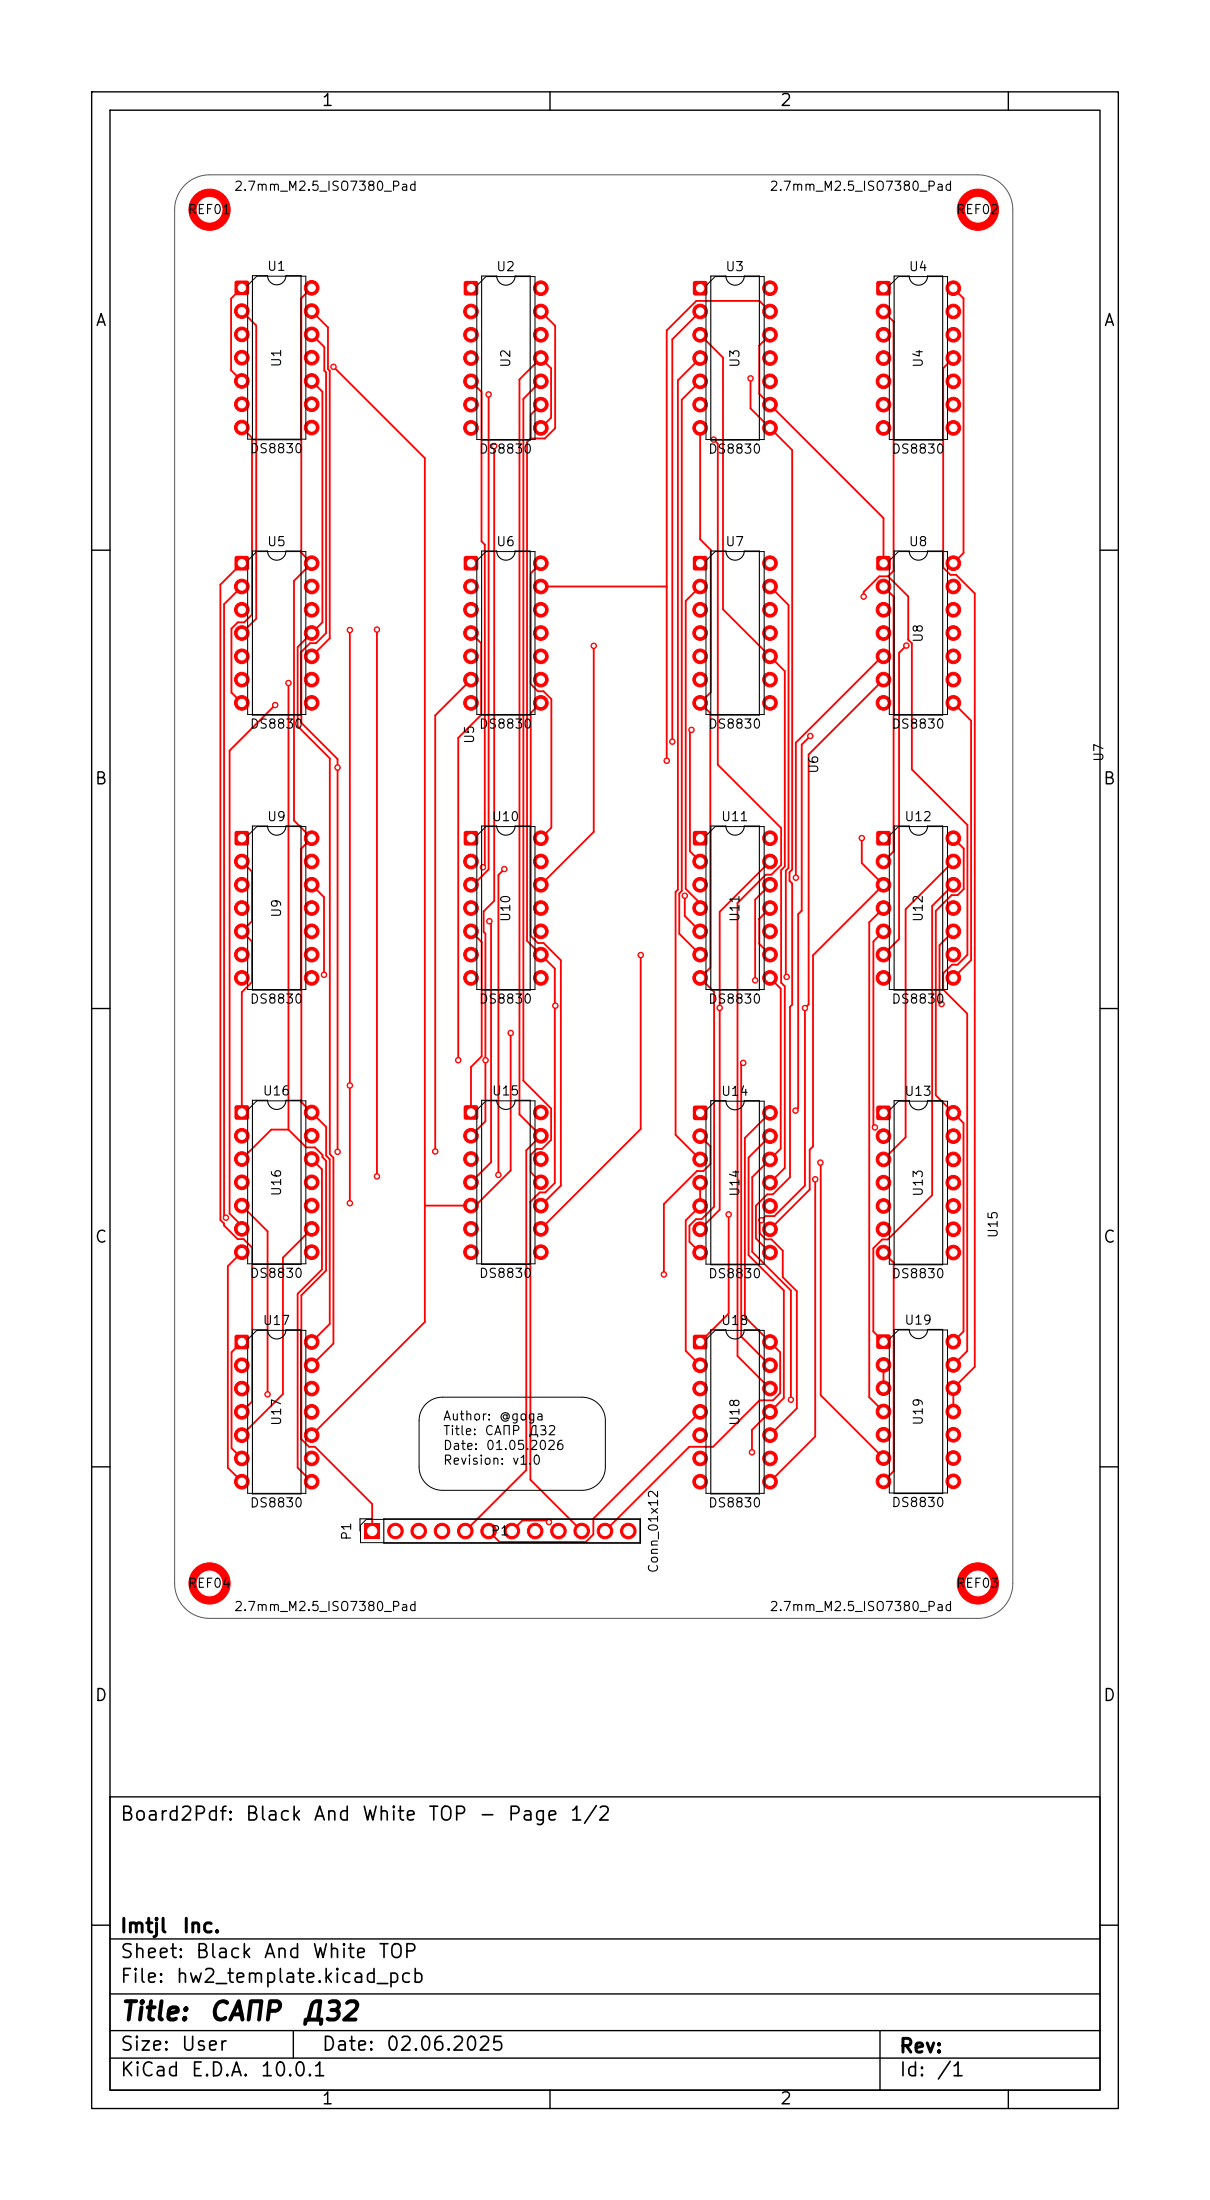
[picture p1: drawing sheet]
<svg xmlns="http://www.w3.org/2000/svg" width="132mm" height="240mm" viewBox="0 0 132 240" stroke-linecap="round" stroke-linejoin="round" font-family="sans-serif">
<path d="M75.7 60.7l.1-.1h1.1l.2 .1 .1 .2v1.1l-.1 .2h-.2h-1.1h-.1l-.1-.2v-1.1z" fill="#f00"/>
<g fill="#f00" stroke="#f00" stroke-width=".11">
<circle cx="76.4" cy="64" r=".8"/>
<circle cx="76.4" cy="66.5" r=".8"/>
<circle cx="76.4" cy="69.1" r=".8"/>
<circle cx="76.4" cy="71.6" r=".8"/>
<circle cx="76.4" cy="74.1" r=".8"/>
<circle cx="76.4" cy="76.7" r=".8"/>
<circle cx="84" cy="76.7" r=".8"/>
<circle cx="84" cy="74.1" r=".8"/>
<circle cx="84" cy="71.6" r=".8"/>
<circle cx="84" cy="69.1" r=".8"/>
<circle cx="84" cy="66.5" r=".8"/>
<circle cx="84" cy="64" r=".8"/>
<circle cx="84" cy="61.4" r=".8"/>
</g>
<path d="M25.7 90.7l.1-.1h1.1l.2 .1 .1 .2v1.1l-.1 .2h-.2h-1.1h-.1l-.1-.2v-1.1z" fill="#f00"/>
<g fill="#f00" stroke="#f00" stroke-width=".11">
<circle cx="26.4" cy="94" r=".8"/>
<circle cx="26.4" cy="96.5" r=".8"/>
<circle cx="26.4" cy="99.1" r=".8"/>
<circle cx="26.4" cy="101.6" r=".8"/>
<circle cx="26.4" cy="104.1" r=".8"/>
<circle cx="26.4" cy="106.7" r=".8"/>
<circle cx="34" cy="106.7" r=".8"/>
<circle cx="34" cy="104.1" r=".8"/>
<circle cx="34" cy="101.6" r=".8"/>
<circle cx="34" cy="99.1" r=".8"/>
<circle cx="34" cy="96.5" r=".8"/>
<circle cx="34" cy="94" r=".8"/>
<circle cx="34" cy="91.4" r=".8"/>
</g>
<path d="M50.7 60.7l.1-.1h1.1l.2 .1 .1 .2v1.1l-.1 .2h-.2h-1.1h-.1l-.1-.2v-1.1z" fill="#f00"/>
<g fill="#f00" stroke="#f00" stroke-width=".11">
<circle cx="51.4" cy="64" r=".8"/>
<circle cx="51.4" cy="66.5" r=".8"/>
<circle cx="51.4" cy="69.1" r=".8"/>
<circle cx="51.4" cy="71.6" r=".8"/>
<circle cx="51.4" cy="74.1" r=".8"/>
<circle cx="51.4" cy="76.7" r=".8"/>
<circle cx="59" cy="76.7" r=".8"/>
<circle cx="59" cy="74.1" r=".8"/>
<circle cx="59" cy="71.6" r=".8"/>
<circle cx="59" cy="69.1" r=".8"/>
<circle cx="59" cy="66.5" r=".8"/>
<circle cx="59" cy="64" r=".8"/>
<circle cx="59" cy="61.4" r=".8"/>
</g>
<path d="M95.7 120.7l.1-.1h1.1l.2 .1 .1 .2v1.1l-.1 .1-.2 .1h-1.1l-.1-.1-.1-.1v-1.1z" fill="#f00"/>
<g fill="#f00" stroke="#f00" stroke-width=".11">
<circle cx="96.4" cy="123.9" r=".8"/>
<circle cx="96.4" cy="126.5" r=".8"/>
<circle cx="96.4" cy="129" r=".8"/>
<circle cx="96.4" cy="131.6" r=".8"/>
<circle cx="96.4" cy="134.1" r=".8"/>
<circle cx="96.4" cy="136.6" r=".8"/>
<circle cx="104" cy="136.6" r=".8"/>
<circle cx="104" cy="134.1" r=".8"/>
<circle cx="104" cy="131.6" r=".8"/>
<circle cx="104" cy="129" r=".8"/>
<circle cx="104" cy="126.5" r=".8"/>
<circle cx="104" cy="123.9" r=".8"/>
<circle cx="104" cy="121.4" r=".8"/>
</g>
<path d="M50.7 90.7l.1-.1h1.1l.2 .1 .1 .2v1.1l-.1 .2h-.2h-1.1h-.1l-.1-.2v-1.1z" fill="#f00"/>
<g fill="#f00" stroke="#f00" stroke-width=".11">
<circle cx="51.4" cy="94" r=".8"/>
<circle cx="51.4" cy="96.5" r=".8"/>
<circle cx="51.4" cy="99.1" r=".8"/>
<circle cx="51.4" cy="101.6" r=".8"/>
<circle cx="51.4" cy="104.1" r=".8"/>
<circle cx="51.4" cy="106.7" r=".8"/>
<circle cx="59" cy="106.7" r=".8"/>
<circle cx="59" cy="104.1" r=".8"/>
<circle cx="59" cy="101.6" r=".8"/>
<circle cx="59" cy="99.1" r=".8"/>
<circle cx="59" cy="96.5" r=".8"/>
<circle cx="59" cy="94" r=".8"/>
<circle cx="59" cy="91.4" r=".8"/>
</g>
<path d="M25.7 120.6h.1h1.1h.2l.1 .2v1.1l-.1 .2-.2 .1h-1.1l-.1-.1-.1-.2v-1.1z" fill="#f00"/>
<g fill="#f00" stroke="#f00" stroke-width=".11">
<circle cx="26.4" cy="123.9" r=".8"/>
<circle cx="26.4" cy="126.4" r=".8"/>
<circle cx="26.4" cy="129" r=".8"/>
<circle cx="26.4" cy="131.5" r=".8"/>
<circle cx="26.4" cy="134.1" r=".8"/>
<circle cx="26.4" cy="136.6" r=".8"/>
<circle cx="34" cy="136.6" r=".8"/>
<circle cx="34" cy="134.1" r=".8"/>
<circle cx="34" cy="131.5" r=".8"/>
<circle cx="34" cy="129" r=".8"/>
<circle cx="34" cy="126.4" r=".8"/>
<circle cx="34" cy="123.9" r=".8"/>
<circle cx="34" cy="121.4" r=".8"/>
<circle cx="22.9" cy="22.9" r="2.25"/>
</g>
<path d="M50.7 120.6h.1h1.1h.2l.1 .2v1.1l-.1 .2-.2 .1h-1.1l-.1-.1-.1-.2v-1.1z" fill="#f00"/>
<g fill="#f00" stroke="#f00" stroke-width=".11">
<circle cx="51.4" cy="123.9" r=".8"/>
<circle cx="51.4" cy="126.4" r=".8"/>
<circle cx="51.4" cy="129" r=".8"/>
<circle cx="51.4" cy="131.5" r=".8"/>
<circle cx="51.4" cy="134.1" r=".8"/>
<circle cx="51.4" cy="136.6" r=".8"/>
<circle cx="59" cy="136.6" r=".8"/>
<circle cx="59" cy="134.1" r=".8"/>
<circle cx="59" cy="131.5" r=".8"/>
<circle cx="59" cy="129" r=".8"/>
<circle cx="59" cy="126.4" r=".8"/>
<circle cx="59" cy="123.9" r=".8"/>
<circle cx="59" cy="121.4" r=".8"/>
</g>
<path d="M39.7 166.2h1.7v1.7h-1.7z" fill="#f00"/>
<g fill="#f00" stroke="#f00" stroke-width=".11">
<circle cx="43.1" cy="167" r=".85"/>
<circle cx="45.7" cy="167" r=".85"/>
<circle cx="48.2" cy="167" r=".85"/>
<circle cx="50.8" cy="167" r=".85"/>
<circle cx="53.3" cy="167" r=".85"/>
<circle cx="55.8" cy="167" r=".85"/>
<circle cx="58.4" cy="167" r=".85"/>
<circle cx="60.9" cy="167" r=".85"/>
<circle cx="63.5" cy="167" r=".85"/>
<circle cx="66" cy="167" r=".85"/>
<circle cx="68.5" cy="167" r=".85"/>
</g>
<path d="M75.7 90.7l.1-.1h1.1l.2 .1 .1 .2v1.1l-.1 .2h-.2h-1.1h-.1l-.1-.2v-1.1z" fill="#f00"/>
<g fill="#f00" stroke="#f00" stroke-width=".11">
<circle cx="76.4" cy="94" r=".8"/>
<circle cx="76.4" cy="96.5" r=".8"/>
<circle cx="76.4" cy="99.1" r=".8"/>
<circle cx="76.4" cy="101.6" r=".8"/>
<circle cx="76.4" cy="104.1" r=".8"/>
<circle cx="76.4" cy="106.7" r=".8"/>
<circle cx="84" cy="106.7" r=".8"/>
<circle cx="84" cy="104.1" r=".8"/>
<circle cx="84" cy="101.6" r=".8"/>
<circle cx="84" cy="99.1" r=".8"/>
<circle cx="84" cy="96.5" r=".8"/>
<circle cx="84" cy="94" r=".8"/>
<circle cx="84" cy="91.4" r=".8"/>
</g>
<path d="M25.7 60.7l.1-.1h1.1l.2 .1 .1 .2v1.1l-.1 .2h-.2h-1.1h-.1l-.1-.2v-1.1z" fill="#f00"/>
<g fill="#f00" stroke="#f00" stroke-width=".11">
<circle cx="26.4" cy="64" r=".8"/>
<circle cx="26.4" cy="66.5" r=".8"/>
<circle cx="26.4" cy="69.1" r=".8"/>
<circle cx="26.4" cy="71.6" r=".8"/>
<circle cx="26.4" cy="74.1" r=".8"/>
<circle cx="26.4" cy="76.7" r=".8"/>
<circle cx="34" cy="76.7" r=".8"/>
<circle cx="34" cy="74.1" r=".8"/>
<circle cx="34" cy="71.6" r=".8"/>
<circle cx="34" cy="69.1" r=".8"/>
<circle cx="34" cy="66.5" r=".8"/>
<circle cx="34" cy="64" r=".8"/>
<circle cx="34" cy="61.4" r=".8"/>
</g>
<path d="M75.7 120.7l.1-.1h1.1l.2 .1 .1 .2v1.1l-.1 .1-.2 .1h-1.1l-.1-.1-.1-.1v-1.1z" fill="#f00"/>
<g fill="#f00" stroke="#f00" stroke-width=".11">
<circle cx="76.4" cy="123.9" r=".8"/>
<circle cx="76.4" cy="126.5" r=".8"/>
<circle cx="76.4" cy="129" r=".8"/>
<circle cx="76.4" cy="131.6" r=".8"/>
<circle cx="76.4" cy="134.1" r=".8"/>
<circle cx="76.4" cy="136.6" r=".8"/>
<circle cx="84" cy="136.6" r=".8"/>
<circle cx="84" cy="134.1" r=".8"/>
<circle cx="84" cy="131.6" r=".8"/>
<circle cx="84" cy="129" r=".8"/>
<circle cx="84" cy="126.5" r=".8"/>
<circle cx="84" cy="123.9" r=".8"/>
<circle cx="84" cy="121.4" r=".8"/>
<circle cx="106.7" cy="172.7" r="2.25"/>
<circle cx="22.9" cy="172.7" r="2.25"/>
<circle cx="106.7" cy="22.9" r="2.25"/>
</g>
<path d="M75.7 145.7l.1-.1h1.1l.2 .1 .1 .2v1.1l-.1 .1-.2 .1h-1.1l-.1-.1-.1-.1v-1.1z" fill="#f00"/>
<g fill="#f00" stroke="#f00" stroke-width=".11">
<circle cx="76.4" cy="148.9" r=".8"/>
<circle cx="76.4" cy="151.5" r=".8"/>
<circle cx="76.4" cy="154" r=".8"/>
<circle cx="76.4" cy="156.6" r=".8"/>
<circle cx="76.4" cy="159.1" r=".8"/>
<circle cx="76.4" cy="161.6" r=".8"/>
<circle cx="84" cy="161.6" r=".8"/>
<circle cx="84" cy="159.1" r=".8"/>
<circle cx="84" cy="156.6" r=".8"/>
<circle cx="84" cy="154" r=".8"/>
<circle cx="84" cy="151.5" r=".8"/>
<circle cx="84" cy="148.9" r=".8"/>
<circle cx="84" cy="146.4" r=".8"/>
</g>
<path d="M95.7 90.7l.1-.1h1.1l.2 .1 .1 .2v1.1l-.1 .2h-.2h-1.1h-.1l-.1-.2v-1.1z" fill="#f00"/>
<g fill="#f00" stroke="#f00" stroke-width=".11">
<circle cx="96.4" cy="94" r=".8"/>
<circle cx="96.4" cy="96.5" r=".8"/>
<circle cx="96.4" cy="99.1" r=".8"/>
<circle cx="96.4" cy="101.6" r=".8"/>
<circle cx="96.4" cy="104.1" r=".8"/>
<circle cx="96.4" cy="106.7" r=".8"/>
<circle cx="104" cy="106.7" r=".8"/>
<circle cx="104" cy="104.1" r=".8"/>
<circle cx="104" cy="101.6" r=".8"/>
<circle cx="104" cy="99.1" r=".8"/>
<circle cx="104" cy="96.5" r=".8"/>
<circle cx="104" cy="94" r=".8"/>
<circle cx="104" cy="91.4" r=".8"/>
</g>
<path d="M25.7 30.7l.1-.1h1.1l.2 .1 .1 .2v1.1l-.1 .1-.2 .1h-1.1l-.1-.1-.1-.1v-1.1z" fill="#f00"/>
<g fill="#f00" stroke="#f00" stroke-width=".11">
<circle cx="26.4" cy="33.9" r=".8"/>
<circle cx="26.4" cy="36.5" r=".8"/>
<circle cx="26.4" cy="39" r=".8"/>
<circle cx="26.4" cy="41.6" r=".8"/>
<circle cx="26.4" cy="44.1" r=".8"/>
<circle cx="26.4" cy="46.6" r=".8"/>
<circle cx="34" cy="46.6" r=".8"/>
<circle cx="34" cy="44.1" r=".8"/>
<circle cx="34" cy="41.6" r=".8"/>
<circle cx="34" cy="39" r=".8"/>
<circle cx="34" cy="36.5" r=".8"/>
<circle cx="34" cy="33.9" r=".8"/>
<circle cx="34" cy="31.4" r=".8"/>
</g>
<path d="M95.7 145.6h.1h1.1h.2l.1 .2v1.1l-.1 .2-.2 .1h-1.1l-.1-.1-.1-.2v-1.1z" fill="#f00"/>
<g fill="#f00" stroke="#f00" stroke-width=".11">
<circle cx="96.4" cy="148.9" r=".8"/>
<circle cx="96.4" cy="151.4" r=".8"/>
<circle cx="96.4" cy="154" r=".8"/>
<circle cx="96.4" cy="156.5" r=".8"/>
<circle cx="96.4" cy="159.1" r=".8"/>
<circle cx="96.4" cy="161.6" r=".8"/>
<circle cx="104" cy="161.6" r=".8"/>
<circle cx="104" cy="159.1" r=".8"/>
<circle cx="104" cy="156.5" r=".8"/>
<circle cx="104" cy="154" r=".8"/>
<circle cx="104" cy="151.4" r=".8"/>
<circle cx="104" cy="148.9" r=".8"/>
<circle cx="104" cy="146.4" r=".8"/>
</g>
<path d="M50.7 30.7l.1-.1h1.1l.2 .1 .1 .2v1.1l-.1 .2h-.2h-1.1h-.1l-.1-.2v-1.1z" fill="#f00"/>
<g fill="#f00" stroke="#f00" stroke-width=".11">
<circle cx="51.4" cy="34" r=".8"/>
<circle cx="51.4" cy="36.5" r=".8"/>
<circle cx="51.4" cy="39.1" r=".8"/>
<circle cx="51.4" cy="41.6" r=".8"/>
<circle cx="51.4" cy="44.1" r=".8"/>
<circle cx="51.4" cy="46.7" r=".8"/>
<circle cx="59" cy="46.7" r=".8"/>
<circle cx="59" cy="44.1" r=".8"/>
<circle cx="59" cy="41.6" r=".8"/>
<circle cx="59" cy="39.1" r=".8"/>
<circle cx="59" cy="36.5" r=".8"/>
<circle cx="59" cy="34" r=".8"/>
<circle cx="59" cy="31.4" r=".8"/>
</g>
<path d="M75.7 30.7l.1-.1h1.1l.2 .1 .1 .2v1.1l-.1 .2h-.2h-1.1h-.1l-.1-.2v-1.1z" fill="#f00"/>
<g fill="#f00" stroke="#f00" stroke-width=".11">
<circle cx="76.4" cy="34" r=".8"/>
<circle cx="76.4" cy="36.5" r=".8"/>
<circle cx="76.4" cy="39.1" r=".8"/>
<circle cx="76.4" cy="41.6" r=".8"/>
<circle cx="76.4" cy="44.1" r=".8"/>
<circle cx="76.4" cy="46.7" r=".8"/>
<circle cx="84" cy="46.7" r=".8"/>
<circle cx="84" cy="44.1" r=".8"/>
<circle cx="84" cy="41.6" r=".8"/>
<circle cx="84" cy="39.1" r=".8"/>
<circle cx="84" cy="36.5" r=".8"/>
<circle cx="84" cy="34" r=".8"/>
<circle cx="84" cy="31.4" r=".8"/>
</g>
<path d="M25.7 145.7l.1-.1h1.1l.2 .1 .1 .2v1.1l-.1 .1-.2 .1h-1.1l-.1-.1-.1-.1v-1.1z" fill="#f00"/>
<g fill="#f00" stroke="#f00" stroke-width=".11">
<circle cx="26.4" cy="148.9" r=".8"/>
<circle cx="26.4" cy="151.5" r=".8"/>
<circle cx="26.4" cy="154" r=".8"/>
<circle cx="26.4" cy="156.6" r=".8"/>
<circle cx="26.4" cy="159.1" r=".8"/>
<circle cx="26.4" cy="161.6" r=".8"/>
<circle cx="34" cy="161.6" r=".8"/>
<circle cx="34" cy="159.1" r=".8"/>
<circle cx="34" cy="156.6" r=".8"/>
<circle cx="34" cy="154" r=".8"/>
<circle cx="34" cy="151.5" r=".8"/>
<circle cx="34" cy="148.9" r=".8"/>
<circle cx="34" cy="146.4" r=".8"/>
</g>
<path d="M95.7 60.7l.1-.1h1.1l.2 .1 .1 .2v1.1l-.1 .2h-.2h-1.1h-.1l-.1-.2v-1.1z" fill="#f00"/>
<g fill="#f00" stroke="#f00" stroke-width=".11">
<circle cx="96.4" cy="64" r=".8"/>
<circle cx="96.4" cy="66.5" r=".8"/>
<circle cx="96.4" cy="69.1" r=".8"/>
<circle cx="96.4" cy="71.6" r=".8"/>
<circle cx="96.4" cy="74.1" r=".8"/>
<circle cx="96.4" cy="76.7" r=".8"/>
<circle cx="104" cy="76.7" r=".8"/>
<circle cx="104" cy="74.1" r=".8"/>
<circle cx="104" cy="71.6" r=".8"/>
<circle cx="104" cy="69.1" r=".8"/>
<circle cx="104" cy="66.5" r=".8"/>
<circle cx="104" cy="64" r=".8"/>
<circle cx="104" cy="61.4" r=".8"/>
</g>
<path d="M95.7 30.7l.1-.1h1.1l.2 .1 .1 .2v1.1l-.1 .2h-.2h-1.1h-.1l-.1-.2v-1.1z" fill="#f00"/>
<g fill="#f00" stroke="#f00" stroke-width=".11">
<circle cx="96.4" cy="34" r=".8"/>
<circle cx="96.4" cy="36.5" r=".8"/>
<circle cx="96.4" cy="39.1" r=".8"/>
<circle cx="96.4" cy="41.6" r=".8"/>
<circle cx="96.4" cy="44.1" r=".8"/>
<circle cx="96.4" cy="46.7" r=".8"/>
<circle cx="104" cy="46.7" r=".8"/>
<circle cx="104" cy="44.1" r=".8"/>
<circle cx="104" cy="41.6" r=".8"/>
<circle cx="104" cy="39.1" r=".8"/>
<circle cx="104" cy="36.5" r=".8"/>
<circle cx="104" cy="34" r=".8"/>
<circle cx="104" cy="31.4" r=".8"/>
<circle cx="72.4" cy="139" r=".3"/>
<circle cx="98.9" cy="70.4" r=".3"/>
<circle cx="52.7" cy="94.6" r=".3"/>
<circle cx="55" cy="94.8" r=".3"/>
<circle cx="54.4" cy="128.2" r=".3"/>
<circle cx="88.9" cy="128.7" r=".3"/>
<circle cx="73.3" cy="80.9" r=".3"/>
<circle cx="95.4" cy="123" r=".3"/>
<circle cx="79.5" cy="132.5" r=".3"/>
<circle cx="24.6" cy="132.8" r=".3"/>
<circle cx="69.9" cy="104.2" r=".3"/>
<circle cx="81.9" cy="41.3" r=".3"/>
<circle cx="87.8" cy="110" r=".3"/>
<circle cx="83.1" cy="133.1" r=".3"/>
<circle cx="86.8" cy="95.7" r=".3"/>
<circle cx="55.7" cy="112.7" r=".3"/>
<circle cx="82.4" cy="106.9" r=".3"/>
<circle cx="36.4" cy="40" r=".3"/>
<circle cx="53.9" cy="48.7" r=".3"/>
<circle cx="53" cy="115.7" r=".3"/>
<circle cx="81.1" cy="115.9" r=".3"/>
<circle cx="102.7" cy="109.5" r=".3"/>
<circle cx="36.8" cy="125.7" r=".3"/>
<circle cx="36.8" cy="83.7" r=".3"/>
<circle cx="41.1" cy="68.7" r=".3"/>
<circle cx="41.1" cy="128.3" r=".3"/>
<circle cx="38.2" cy="68.7" r=".3"/>
<circle cx="38.2" cy="131.3" r=".3"/>
<circle cx="38.2" cy="118.4" r=".3"/>
<circle cx="30" cy="76.9" r=".3"/>
<circle cx="29.2" cy="152.1" r=".3"/>
<circle cx="59.9" cy="166" r=".3"/>
<circle cx="31.5" cy="74.5" r=".3"/>
<circle cx="89.5" cy="126.8" r=".3"/>
<circle cx="53.3" cy="43" r=".3"/>
<circle cx="74.7" cy="97.7" r=".3"/>
<circle cx="82" cy="158.4" r=".3"/>
<circle cx="86.8" cy="121.2" r=".3"/>
<circle cx="88.4" cy="80.3" r=".3"/>
<circle cx="77.9" cy="48" r=".3"/>
<circle cx="72.7" cy="83" r=".3"/>
<circle cx="94" cy="91.4" r=".3"/>
<circle cx="75.4" cy="79.6" r=".3"/>
<circle cx="94.2" cy="65.1" r=".3"/>
<circle cx="47.5" cy="125.6" r=".3"/>
<circle cx="50" cy="115.7" r=".3"/>
<circle cx="60.6" cy="109.7" r=".3"/>
<circle cx="35.3" cy="106.3" r=".3"/>
<circle cx="78.5" cy="109.9" r=".3"/>
<circle cx="86.3" cy="152.7" r=".3"/>
<circle cx="85.8" cy="106.6" r=".3"/>
<circle cx="64.8" cy="70.5" r=".3"/>
<circle cx="53.4" cy="100.5" r=".3"/>
</g>
<g fill="none" stroke="#f00" stroke-width=".2">
<path d="M26.4 33.9l1.6 1.6v32l-1.6 1.6M26.4 31.4l-1.2 1.2v7.8l1.2 1.2M34 31.4l-1.1 1.1v27.8l1.1 1.1-1.9 2v26.1l1.9 1.9-1.1 1.2v27.6l2.7 2.7v3.2l.4 .4v17.9l-2 2M34 33.9l1.8 1.8v4.6l.2 .2v29.1l-2 2M34 36.5l1.4 1.4v2.5l.2 .2v28.5l-1.1 1.1h-.7l-.9 .9v7.8l3.9 3.9v42.9M59 34l1.6 1.5v11.2l-1.2 1.1h-1.5M76.4 34l-3.1 3v43.9M76.4 39.1l-2.4 2.4v55.5l-.3 .3v26.5l2.7 2.7M76.4 36.5l2.5 2.5v27.5l6.7 6.7v21.3l-.4 .4v12.3l.4 .4v19.8l-1.6 1.6M84 36.5l-1.2 1.2v5.3l13.6 13.5v4.9M84 34l-1.2-1.2h-6.8l-3.3 3.2v47M96.4 34l1.1 1.1v27.2l-.6 .6"/>
<path d="M104 39.1l-1.1 1.1v21.7l.8 .8h.6l2 2v84.4l-2.3 2.3v2.6M104 31.4l1.1 1.2v27.7l-1.1 1.1M26.4 46.6l1.1 1.2v19.2l-.9 .9h-.7l-.7 .7v6.9l1.2 1.2M34 41.6l1.2 1.1v25.2l-2.7 2.7v8.6l3.5 3.5v43.2l.4 .4v20.3l-2.4 2.3M36.4 40l9.9 10v94.2l-12.3 12.4M51.4 41.6l1.1 1.1v16.4l.4 .3v35l-.2 .2M53.3 43v51.8l-1.7 1.7h-.2M53.9 48.7v49.6l-1.1 1.1v2.3l.2 .2v20.4l-1.6 1.6M57.9 47.8l-.4 .4v54.4l3 3.1v23.3l-1 1.1h-.6l-1 1v30.3l5.6 5.6M59 46.7l1.1-1.1v-5.4l-1.1-1.1-2.3 2.3v80.2l2.3 2.3-1.6 1.6v34.9l-6.6 6.6M59 41.6l-1.9 1.9v74.4l3 3v3.5l-1 .9h-.6l-.6 .7v1.9l1.1 1.1M59 44.1l-1.1 1.1v2.6"/>
<path d="M76.4 46.7v12.1l1.1 1.2v15.5l-1.1 1.2 1.1 1.1v27.8l-1.1 1.1 1.5 1.5v23.4l-1.4 1.4h-.6l-.7 .7v1.8l1.2 1.1M76.4 41.6l-2 2v53.6l-.3 .3v4.4l2.3 2.2M77.9 48l.4 .4v35l6.9 6.9v4.1l-1 1h-.7l-3 3.1v49.4l3.5 3.6M81.9 41.3v3.3l4.5 4.5v45.8l-.3 .2v1l.3 .3v13.2l-.2 .2v18.6l-1.9 1.9h-.6l-1.2 1.2v3.6l1.5 1.5M26.4 64l-2 1.9v66.7l.2 .2M26.4 61.4l-2.4 2.4v69.3l.4 .4M30 76.9l-5 5v50.5l1.4 1.3v.4M31.5 74.5v48.7M38.2 68.7v62.6M41.1 68.7v59.6M51.4 74.1l-3.9 3.9v47.6M51.4 69.1l1.1 1.1v7.8l-2.5 2.5v35.2"/>
<path d="M59 61.4l-1.1 1.1v12.1l.8 .8h.6l.8 .9v14l-1.1 1.1M59 76.7l-1.1 1.1v24.3l.8 .8h.6l1.9 1.9v24.5l-2.2 2.2M59 64h13.7M64.8 70.5v20.2l-5.8 5.8M75.4 79.6l-.1 .2v13.1l1.1 1.1M76.4 64l-1.6 1.6v31.4l1.6 1.5v.6M84 64l2 2v28.7l-.3 .3v11.5l.1 .1M96.4 74.1l-8.2 8.2v27.3l-.4 .4v19.3l-3.3 3.4h-1l-.6 .6v1.2l.6 .7h.7l1.2 1.2v2.9M96.4 64l1.1 1.1v27.8l-1.1 1.1M96.4 71.6h-.2l-9.4 9.4v14.7M96.9 62.9h-1l-1.7 1.7v.5M96.9 62.9l2.2 2.2v4.7"/>
<path d="M98.9 70.4l-.8 .8v31.2l-1.7 1.7M99.1 69.8h.1M99.1 69.8l.4 .4v13.7l6 6.1v14.2l-1 1h-.7l-.9 1v1.8l2.6 2.6v36.8l-1.5 1.5M104 76.7l1.9 1.9v26.1l-1.9 2M26.4 94l1.1 1.1v5.4l-1.1 1.1 1.1 1.1v4.4l-1.1 1.1M34 96.5l1.3 1.4v8.4M55 94.8l-.6 .7v32.7M74.7 97.7v2.2l1.7 1.7M84 99.1l-1.2 1.1v2.8l1.2 1.1M84 96.5l-1.6 1.6v8.8M84 94l-5.5 5.5v32.5l-2.1 2.1M85.2 95.2h.1"/>
<path d="M88.4 80.3l-.9 .9v18.1l-.4 .4v21.2l-.3 .3M94 91.4v2.8l2.4 2.3-7.7 7.7v20.9l-.4 .3v4.4l-4.3 4.3M96.4 99.1l-1.6 1.5v51.8l1.6 1.6M104 96.5l-2.3 2.3v31.6l-4.8 4.8h-.7l-.9 1v9.1l1.1 1.1M104 94l-5.2 5.2v24.9l-2.4 2.4M104 91.4l1.1 1.2v4.4l-.6 .6h-.7l-1.7 1.8v20.1l3 3v22.8l-1.1 1.1M26.4 108.2v13.2M26.4 108.2h.1M51.4 101.6l1.1 1.2v12.4l-1.1 1.2v5M53 115.7h.1M53.4 100.5l.2 .2v26.1l-2.2 2.2M55.7 112.7v15l-3.8 3.8h-5.6"/>
<path d="M60.5 109.7h.1M69.9 104.2v19l-10.9 10.9M81.1 115.9l-.2 .3v29.6l3.1 3.1M84 106.7l1.2 1.2v17.4l-3.1 3.1v8.2l4.2 4.2v11.9M96.4 101.6l-1.1 1.1v20.1l.1 .2M104 101.6l-1.5 1.5v6.2l.2 .2M24.4 133.5h.1M24.4 133.5v.2l1.5 1.5h.7l.9 .9v16.8l-1.1 1.1M26.4 131.5l2.8 2.8v17.8M26.4 136.6l-1.5 1.5v22l1.5 1.5M31.5 123.2l1.9 2h1l.8 .8v.2l.4 .4v12l-2.7 2.7v15.7l.8 .8h.7l6.2 6.3v2.9M31.5 123.2h-1.9l-3.2 3.2"/>
<path d="M34 134.1l-3.1 3.1v14.9l-4.5 4.5M34 126.4l1.1 1.2v10.9l-2.6 2.6v19l1.5 1.5M76.4 123.9l1.1 1.2v1.9l-.8 .8h-.7l-3.6 3.6v7.6M76.4 129v2.6l-1.6 1.5v14.3l1.6 1.5M79.5 132.5v10.8l-3.1 3.1M84 123.9l-2.3 2.4v10.6l3.8 3.9v11.7l-3.5 3.5v2.4M84 121.4l-2.7 2.7v19.6l3.8 3.8v4.5l-.8 .8h-1.4l-5.1 5h-2.6l-9.2 9.2M85.4 139.3h.1M85.4 139.3l1.5 1.6v12.7l-2.9 3M88.9 128.7v28l-4.9 4.9M89.5 126.8v25.4l6.9 6.9M96.4 136.6l1.1 1.2v22.7l-1.1 1.1"/>
<path d="M26.4 146.4l-1.1 1.1v10.5l1.1 1.1M76.4 154l-11.7 11.7v1.7l-.8 .8h-9.4l-1.2-1.2M96.4 148.9v2.5M59.9 166l-.2-.1h-2.7l-1.2 1.1"/>
</g>
<g fill="#fff" stroke="#fff" stroke-width=".11">
<circle cx="72.4" cy="139" r=".15"/>
<circle cx="98.9" cy="70.4" r=".15"/>
<circle cx="52.7" cy="94.6" r=".15"/>
<circle cx="55" cy="94.8" r=".15"/>
<circle cx="54.4" cy="128.2" r=".15"/>
<circle cx="88.9" cy="128.7" r=".15"/>
<circle cx="73.3" cy="80.9" r=".15"/>
<circle cx="95.4" cy="123" r=".15"/>
<circle cx="79.5" cy="132.5" r=".15"/>
<circle cx="24.6" cy="132.8" r=".15"/>
<circle cx="69.9" cy="104.2" r=".15"/>
<circle cx="81.9" cy="41.3" r=".15"/>
<circle cx="87.8" cy="110" r=".15"/>
<circle cx="83.1" cy="133.1" r=".15"/>
<circle cx="86.8" cy="95.7" r=".15"/>
<circle cx="55.7" cy="112.7" r=".15"/>
<circle cx="82.4" cy="106.9" r=".15"/>
<circle cx="36.4" cy="40" r=".15"/>
<circle cx="53.9" cy="48.7" r=".15"/>
<circle cx="53" cy="115.7" r=".15"/>
<circle cx="81.1" cy="115.9" r=".15"/>
<circle cx="102.7" cy="109.5" r=".15"/>
<circle cx="36.8" cy="125.7" r=".15"/>
<circle cx="36.8" cy="83.7" r=".15"/>
<circle cx="41.1" cy="68.7" r=".15"/>
<circle cx="41.1" cy="128.3" r=".15"/>
<circle cx="38.2" cy="68.7" r=".15"/>
<circle cx="38.2" cy="131.3" r=".15"/>
<circle cx="38.2" cy="118.4" r=".15"/>
<circle cx="30" cy="76.9" r=".15"/>
<circle cx="29.2" cy="152.1" r=".15"/>
<circle cx="59.9" cy="166" r=".15"/>
<circle cx="31.5" cy="74.5" r=".15"/>
<circle cx="89.5" cy="126.8" r=".15"/>
<circle cx="53.3" cy="43" r=".15"/>
<circle cx="74.7" cy="97.7" r=".15"/>
<circle cx="82" cy="158.4" r=".15"/>
<circle cx="86.8" cy="121.2" r=".15"/>
<circle cx="88.4" cy="80.3" r=".15"/>
<circle cx="77.9" cy="48" r=".15"/>
<circle cx="72.7" cy="83" r=".15"/>
<circle cx="94" cy="91.4" r=".15"/>
<circle cx="75.4" cy="79.6" r=".15"/>
<circle cx="94.2" cy="65.1" r=".15"/>
<circle cx="47.5" cy="125.6" r=".15"/>
<circle cx="50" cy="115.7" r=".15"/>
<circle cx="60.6" cy="109.7" r=".15"/>
<circle cx="35.3" cy="106.3" r=".15"/>
<circle cx="78.5" cy="109.9" r=".15"/>
<circle cx="86.3" cy="152.7" r=".15"/>
<circle cx="85.8" cy="106.6" r=".15"/>
<circle cx="64.8" cy="70.5" r=".15"/>
<circle cx="53.4" cy="100.5" r=".15"/>
<circle cx="76.4" cy="61.4" r=".4"/>
<circle cx="76.4" cy="64" r=".4"/>
<circle cx="76.4" cy="66.5" r=".4"/>
<circle cx="76.4" cy="69.1" r=".4"/>
<circle cx="76.4" cy="71.6" r=".4"/>
<circle cx="76.4" cy="74.1" r=".4"/>
<circle cx="76.4" cy="76.7" r=".4"/>
<circle cx="84" cy="76.7" r=".4"/>
<circle cx="84" cy="74.1" r=".4"/>
<circle cx="84" cy="71.6" r=".4"/>
<circle cx="84" cy="69.1" r=".4"/>
<circle cx="84" cy="66.5" r=".4"/>
<circle cx="84" cy="64" r=".4"/>
<circle cx="84" cy="61.4" r=".4"/>
<circle cx="26.4" cy="91.4" r=".4"/>
<circle cx="26.4" cy="94" r=".4"/>
<circle cx="26.4" cy="96.5" r=".4"/>
<circle cx="26.4" cy="99.1" r=".4"/>
<circle cx="26.4" cy="101.6" r=".4"/>
<circle cx="26.4" cy="104.1" r=".4"/>
<circle cx="26.4" cy="106.7" r=".4"/>
<circle cx="34" cy="106.7" r=".4"/>
<circle cx="34" cy="104.1" r=".4"/>
<circle cx="34" cy="101.6" r=".4"/>
<circle cx="34" cy="99.1" r=".4"/>
<circle cx="34" cy="96.5" r=".4"/>
<circle cx="34" cy="94" r=".4"/>
<circle cx="34" cy="91.4" r=".4"/>
<circle cx="51.4" cy="61.4" r=".4"/>
<circle cx="51.4" cy="64" r=".4"/>
<circle cx="51.4" cy="66.5" r=".4"/>
<circle cx="51.4" cy="69.1" r=".4"/>
<circle cx="51.4" cy="71.6" r=".4"/>
<circle cx="51.4" cy="74.1" r=".4"/>
<circle cx="51.4" cy="76.7" r=".4"/>
<circle cx="59" cy="76.7" r=".4"/>
<circle cx="59" cy="74.1" r=".4"/>
<circle cx="59" cy="71.6" r=".4"/>
<circle cx="59" cy="69.1" r=".4"/>
<circle cx="59" cy="66.5" r=".4"/>
<circle cx="59" cy="64" r=".4"/>
<circle cx="59" cy="61.4" r=".4"/>
<circle cx="96.4" cy="121.4" r=".4"/>
<circle cx="96.4" cy="123.9" r=".4"/>
<circle cx="96.4" cy="126.5" r=".4"/>
<circle cx="96.4" cy="129" r=".4"/>
<circle cx="96.4" cy="131.6" r=".4"/>
<circle cx="96.4" cy="134.1" r=".4"/>
<circle cx="96.4" cy="136.6" r=".4"/>
<circle cx="104" cy="136.6" r=".4"/>
<circle cx="104" cy="134.1" r=".4"/>
<circle cx="104" cy="131.6" r=".4"/>
<circle cx="104" cy="129" r=".4"/>
<circle cx="104" cy="126.5" r=".4"/>
<circle cx="104" cy="123.9" r=".4"/>
<circle cx="104" cy="121.4" r=".4"/>
<circle cx="51.4" cy="91.4" r=".4"/>
<circle cx="51.4" cy="94" r=".4"/>
<circle cx="51.4" cy="96.5" r=".4"/>
<circle cx="51.4" cy="99.1" r=".4"/>
<circle cx="51.4" cy="101.6" r=".4"/>
<circle cx="51.4" cy="104.1" r=".4"/>
<circle cx="51.4" cy="106.7" r=".4"/>
<circle cx="59" cy="106.7" r=".4"/>
<circle cx="59" cy="104.1" r=".4"/>
<circle cx="59" cy="101.6" r=".4"/>
<circle cx="59" cy="99.1" r=".4"/>
<circle cx="59" cy="96.5" r=".4"/>
<circle cx="59" cy="94" r=".4"/>
<circle cx="59" cy="91.4" r=".4"/>
<circle cx="26.4" cy="121.4" r=".4"/>
<circle cx="26.4" cy="123.9" r=".4"/>
<circle cx="26.4" cy="126.4" r=".4"/>
<circle cx="26.4" cy="129" r=".4"/>
<circle cx="26.4" cy="131.5" r=".4"/>
<circle cx="26.4" cy="134.1" r=".4"/>
<circle cx="26.4" cy="136.6" r=".4"/>
<circle cx="34" cy="136.6" r=".4"/>
<circle cx="34" cy="134.1" r=".4"/>
<circle cx="34" cy="131.5" r=".4"/>
<circle cx="34" cy="129" r=".4"/>
<circle cx="34" cy="126.4" r=".4"/>
<circle cx="34" cy="123.9" r=".4"/>
<circle cx="34" cy="121.4" r=".4"/>
<circle cx="22.9" cy="22.9" r="1.35"/>
<circle cx="51.4" cy="121.4" r=".4"/>
<circle cx="51.4" cy="123.9" r=".4"/>
<circle cx="51.4" cy="126.4" r=".4"/>
<circle cx="51.4" cy="129" r=".4"/>
<circle cx="51.4" cy="131.5" r=".4"/>
<circle cx="51.4" cy="134.1" r=".4"/>
<circle cx="51.4" cy="136.6" r=".4"/>
<circle cx="59" cy="136.6" r=".4"/>
<circle cx="59" cy="134.1" r=".4"/>
<circle cx="59" cy="131.5" r=".4"/>
<circle cx="59" cy="129" r=".4"/>
<circle cx="59" cy="126.4" r=".4"/>
<circle cx="59" cy="123.9" r=".4"/>
<circle cx="59" cy="121.4" r=".4"/>
<circle cx="40.6" cy="167" r=".5"/>
<circle cx="43.1" cy="167" r=".5"/>
<circle cx="45.7" cy="167" r=".5"/>
<circle cx="48.2" cy="167" r=".5"/>
<circle cx="50.8" cy="167" r=".5"/>
<circle cx="53.3" cy="167" r=".5"/>
<circle cx="55.8" cy="167" r=".5"/>
<circle cx="58.4" cy="167" r=".5"/>
<circle cx="60.9" cy="167" r=".5"/>
<circle cx="63.5" cy="167" r=".5"/>
<circle cx="66" cy="167" r=".5"/>
<circle cx="68.5" cy="167" r=".5"/>
<circle cx="76.4" cy="91.4" r=".4"/>
<circle cx="76.4" cy="94" r=".4"/>
<circle cx="76.4" cy="96.5" r=".4"/>
<circle cx="76.4" cy="99.1" r=".4"/>
<circle cx="76.4" cy="101.6" r=".4"/>
<circle cx="76.4" cy="104.1" r=".4"/>
<circle cx="76.4" cy="106.7" r=".4"/>
<circle cx="84" cy="106.7" r=".4"/>
<circle cx="84" cy="104.1" r=".4"/>
<circle cx="84" cy="101.6" r=".4"/>
<circle cx="84" cy="99.1" r=".4"/>
<circle cx="84" cy="96.5" r=".4"/>
<circle cx="84" cy="94" r=".4"/>
<circle cx="84" cy="91.4" r=".4"/>
<circle cx="26.4" cy="61.4" r=".4"/>
<circle cx="26.4" cy="64" r=".4"/>
<circle cx="26.4" cy="66.5" r=".4"/>
<circle cx="26.4" cy="69.1" r=".4"/>
<circle cx="26.4" cy="71.6" r=".4"/>
<circle cx="26.4" cy="74.1" r=".4"/>
<circle cx="26.4" cy="76.7" r=".4"/>
<circle cx="34" cy="76.7" r=".4"/>
<circle cx="34" cy="74.1" r=".4"/>
<circle cx="34" cy="71.6" r=".4"/>
<circle cx="34" cy="69.1" r=".4"/>
<circle cx="34" cy="66.5" r=".4"/>
<circle cx="34" cy="64" r=".4"/>
<circle cx="34" cy="61.4" r=".4"/>
<circle cx="76.4" cy="121.4" r=".4"/>
<circle cx="76.4" cy="123.9" r=".4"/>
<circle cx="76.4" cy="126.5" r=".4"/>
<circle cx="76.4" cy="129" r=".4"/>
<circle cx="76.4" cy="131.6" r=".4"/>
<circle cx="76.4" cy="134.1" r=".4"/>
<circle cx="76.4" cy="136.6" r=".4"/>
<circle cx="84" cy="136.6" r=".4"/>
<circle cx="84" cy="134.1" r=".4"/>
<circle cx="84" cy="131.6" r=".4"/>
<circle cx="84" cy="129" r=".4"/>
<circle cx="84" cy="126.5" r=".4"/>
<circle cx="84" cy="123.9" r=".4"/>
<circle cx="84" cy="121.4" r=".4"/>
<circle cx="106.7" cy="172.7" r="1.35"/>
<circle cx="22.9" cy="172.7" r="1.35"/>
<circle cx="106.7" cy="22.9" r="1.35"/>
<circle cx="76.4" cy="146.4" r=".4"/>
<circle cx="76.4" cy="148.9" r=".4"/>
<circle cx="76.4" cy="151.5" r=".4"/>
<circle cx="76.4" cy="154" r=".4"/>
<circle cx="76.4" cy="156.6" r=".4"/>
<circle cx="76.4" cy="159.1" r=".4"/>
<circle cx="76.4" cy="161.6" r=".4"/>
<circle cx="84" cy="161.6" r=".4"/>
<circle cx="84" cy="159.1" r=".4"/>
<circle cx="84" cy="156.6" r=".4"/>
<circle cx="84" cy="154" r=".4"/>
<circle cx="84" cy="151.5" r=".4"/>
<circle cx="84" cy="148.9" r=".4"/>
<circle cx="84" cy="146.4" r=".4"/>
<circle cx="96.4" cy="91.4" r=".4"/>
<circle cx="96.4" cy="94" r=".4"/>
<circle cx="96.4" cy="96.5" r=".4"/>
<circle cx="96.4" cy="99.1" r=".4"/>
<circle cx="96.4" cy="101.6" r=".4"/>
<circle cx="96.4" cy="104.1" r=".4"/>
<circle cx="96.4" cy="106.7" r=".4"/>
<circle cx="104" cy="106.7" r=".4"/>
<circle cx="104" cy="104.1" r=".4"/>
<circle cx="104" cy="101.6" r=".4"/>
<circle cx="104" cy="99.1" r=".4"/>
<circle cx="104" cy="96.5" r=".4"/>
<circle cx="104" cy="94" r=".4"/>
<circle cx="104" cy="91.4" r=".4"/>
<circle cx="26.4" cy="31.4" r=".4"/>
<circle cx="26.4" cy="33.9" r=".4"/>
<circle cx="26.4" cy="36.5" r=".4"/>
<circle cx="26.4" cy="39" r=".4"/>
<circle cx="26.4" cy="41.6" r=".4"/>
<circle cx="26.4" cy="44.1" r=".4"/>
<circle cx="26.4" cy="46.6" r=".4"/>
<circle cx="34" cy="46.6" r=".4"/>
<circle cx="34" cy="44.1" r=".4"/>
<circle cx="34" cy="41.6" r=".4"/>
<circle cx="34" cy="39" r=".4"/>
<circle cx="34" cy="36.5" r=".4"/>
<circle cx="34" cy="33.9" r=".4"/>
<circle cx="34" cy="31.4" r=".4"/>
<circle cx="96.4" cy="146.4" r=".4"/>
<circle cx="96.4" cy="148.9" r=".4"/>
<circle cx="96.4" cy="151.4" r=".4"/>
<circle cx="96.4" cy="154" r=".4"/>
<circle cx="96.4" cy="156.5" r=".4"/>
<circle cx="96.4" cy="159.1" r=".4"/>
<circle cx="96.4" cy="161.6" r=".4"/>
<circle cx="104" cy="161.6" r=".4"/>
<circle cx="104" cy="159.1" r=".4"/>
<circle cx="104" cy="156.5" r=".4"/>
<circle cx="104" cy="154" r=".4"/>
<circle cx="104" cy="151.4" r=".4"/>
<circle cx="104" cy="148.9" r=".4"/>
<circle cx="104" cy="146.4" r=".4"/>
<circle cx="51.4" cy="31.4" r=".4"/>
<circle cx="51.4" cy="34" r=".4"/>
<circle cx="51.4" cy="36.5" r=".4"/>
<circle cx="51.4" cy="39.1" r=".4"/>
<circle cx="51.4" cy="41.6" r=".4"/>
<circle cx="51.4" cy="44.1" r=".4"/>
<circle cx="51.4" cy="46.7" r=".4"/>
<circle cx="59" cy="46.7" r=".4"/>
<circle cx="59" cy="44.1" r=".4"/>
<circle cx="59" cy="41.6" r=".4"/>
<circle cx="59" cy="39.1" r=".4"/>
<circle cx="59" cy="36.5" r=".4"/>
<circle cx="59" cy="34" r=".4"/>
<circle cx="59" cy="31.4" r=".4"/>
<circle cx="76.4" cy="31.4" r=".4"/>
<circle cx="76.4" cy="34" r=".4"/>
<circle cx="76.4" cy="36.5" r=".4"/>
<circle cx="76.4" cy="39.1" r=".4"/>
<circle cx="76.4" cy="41.6" r=".4"/>
<circle cx="76.4" cy="44.1" r=".4"/>
<circle cx="76.4" cy="46.7" r=".4"/>
<circle cx="84" cy="46.7" r=".4"/>
<circle cx="84" cy="44.1" r=".4"/>
<circle cx="84" cy="41.6" r=".4"/>
<circle cx="84" cy="39.1" r=".4"/>
<circle cx="84" cy="36.5" r=".4"/>
<circle cx="84" cy="34" r=".4"/>
<circle cx="84" cy="31.4" r=".4"/>
<circle cx="26.4" cy="146.4" r=".4"/>
<circle cx="26.4" cy="148.9" r=".4"/>
<circle cx="26.4" cy="151.5" r=".4"/>
<circle cx="26.4" cy="154" r=".4"/>
<circle cx="26.4" cy="156.6" r=".4"/>
<circle cx="26.4" cy="159.1" r=".4"/>
<circle cx="26.4" cy="161.6" r=".4"/>
<circle cx="34" cy="161.6" r=".4"/>
<circle cx="34" cy="159.1" r=".4"/>
<circle cx="34" cy="156.6" r=".4"/>
<circle cx="34" cy="154" r=".4"/>
<circle cx="34" cy="151.5" r=".4"/>
<circle cx="34" cy="148.9" r=".4"/>
<circle cx="34" cy="146.4" r=".4"/>
<circle cx="96.4" cy="61.4" r=".4"/>
<circle cx="96.4" cy="64" r=".4"/>
<circle cx="96.4" cy="66.5" r=".4"/>
<circle cx="96.4" cy="69.1" r=".4"/>
<circle cx="96.4" cy="71.6" r=".4"/>
<circle cx="96.4" cy="74.1" r=".4"/>
<circle cx="96.4" cy="76.7" r=".4"/>
<circle cx="104" cy="76.7" r=".4"/>
<circle cx="104" cy="74.1" r=".4"/>
<circle cx="104" cy="71.6" r=".4"/>
<circle cx="104" cy="69.1" r=".4"/>
<circle cx="104" cy="66.5" r=".4"/>
<circle cx="104" cy="64" r=".4"/>
<circle cx="104" cy="61.4" r=".4"/>
<circle cx="96.4" cy="31.4" r=".4"/>
<circle cx="96.4" cy="34" r=".4"/>
<circle cx="96.4" cy="36.5" r=".4"/>
<circle cx="96.4" cy="39.1" r=".4"/>
<circle cx="96.4" cy="41.6" r=".4"/>
<circle cx="96.4" cy="44.1" r=".4"/>
<circle cx="96.4" cy="46.7" r=".4"/>
<circle cx="104" cy="46.7" r=".4"/>
<circle cx="104" cy="44.1" r=".4"/>
<circle cx="104" cy="41.6" r=".4"/>
<circle cx="104" cy="39.1" r=".4"/>
<circle cx="104" cy="36.5" r=".4"/>
<circle cx="104" cy="34" r=".4"/>
<circle cx="104" cy="31.4" r=".4"/>
</g>
<g fill="none" stroke="#000" stroke-width=".11">
<path d="M28 30.1h5.4v17.8h-6.4v-16.8zM53 30.2h5.4v17.8h-6.4v-16.8zM78 30.2h5.4v17.8h-6.4v-16.8zM98 30.2h5.4v17.8h-6.4v-16.8zM28 60.2h5.4v17.8h-6.4v-16.8zM53 60.2h5.4v17.8h-6.4v-16.8zM78 60.2h5.4v17.8h-6.4v-16.8zM98 60.2h5.4v17.8h-6.4v-16.8zM28 90.2h5.4v17.8h-6.4v-16.8zM53 90.2h5.4v17.8h-6.4v-16.8zM78 90.2h5.4v17.8h-6.4v-16.8zM98 90.2h5.4v17.8h-6.4v-16.8z"/>
<path d="M28 120.1h5.4v17.8h-6.4v-16.8zM53 120.1h5.4v17.8h-6.4v-16.8zM77 121.1l1-1h5.4v17.8h-6.4zM97 121.1l1-1h5.4v17.8h-6.4zM27 146.1l1-1h5.4v17.8h-6.4zM46.5 153.2a2.54 2.54 0 0 1 1.8-.8h15.2a2.54 2.54 0 0 1 2.5 2.6v5a2.54 2.54 0 0 1-2.5 2.6h-15.2a2.54 2.54 0 0 1-2.6-2.6v-5a2.54 2.54 0 0 1 .8-1.8zM77 146.1l1-1h5.4v17.8h-6.4zM98 145.1h5.4v17.8h-6.4v-16.8zM39.3 166.4l.7-.6h29.8v2.5h-30.5z"/>
</g>
<g fill="none" stroke="#000" stroke-width=".12">
<path d="M27.5 30.1h1.7a1 1 0 0 0 1 1 1 1 0 0 0 1-1h1.6v17.9h-5.3zM52.5 30.1h1.7a1 1 0 0 0 1 1 1 1 0 0 0 1-1h1.6v17.9h-5.3zM77.5 30.1h1.7a1 1 0 0 0 1 1 1 1 0 0 0 1-1h1.6v17.9h-5.3zM97.5 30.1h1.7a1 1 0 0 0 1 1 1 1 0 0 0 1-1h1.6v17.9h-5.3zM27.5 60.1h1.7a1 1 0 0 0 1 1 1 1 0 0 0 1-1h1.6v17.9h-5.3zM52.5 60.1h1.7a1 1 0 0 0 1 1 1 1 0 0 0 1-1h1.6v17.9h-5.3zM77.5 60.1h1.7a1 1 0 0 0 1 1 1 1 0 0 0 1-1h1.6v17.9h-5.3zM97.5 60.1h1.7a1 1 0 0 0 1 1 1 1 0 0 0 1-1h1.6v17.9h-5.3zM27.5 90.1h1.7a1 1 0 0 0 1 1 1 1 0 0 0 1-1h1.6v17.9h-5.3zM52.5 90.1h1.7a1 1 0 0 0 1 1 1 1 0 0 0 1-1h1.6v17.9h-5.3zM77.5 90.1h1.7a1 1 0 0 0 1 1 1 1 0 0 0 1-1h1.6v17.9h-5.3zM97.5 90.1h1.7a1 1 0 0 0 1 1 1 1 0 0 0 1-1h1.6v17.9h-5.3z"/>
<path d="M27.5 120h1.7a1 1 0 0 0 1 1 1 1 0 0 0 1-1h1.6v17.9h-5.3zM52.5 120h1.7a1 1 0 0 0 1 1 1 1 0 0 0 1-1h1.6v17.9h-5.3zM77.5 120.1h1.7a1 1 0 0 0 1 1 1 1 0 0 0 1-1h1.6v17.9h-5.3zM97.5 120.1h1.7a1 1 0 0 0 1 1 1 1 0 0 0 1-1h1.6v17.9h-5.3zM27.5 145.1h1.7a1 1 0 0 0 1 1 1 1 0 0 0 1-1h1.6v17.9h-5.3zM77.5 145.1h1.7a1 1 0 0 0 1 1 1 1 0 0 0 1-1h1.6v17.9h-5.3zM97.5 145h1.7a1 1 0 0 0 1 1 1 1 0 0 0 1-1h1.6v17.9h-5.3zM40.6 165.7h-1.3v1.3M41.9 165.7h28v2.7h-28z"/>
</g>
<g fill="none" stroke="#000" stroke-width=".15">
<path d="M10 10h112v220h-112zM12 12h108v216h-108zM60 10v2M110 10v2M10 60h2M120 60h2M10 110h2M120 110h2M10 160h2M120 160h2M12 196h108v32h-108zM10 210h2"/>
<path d="M12 217.5h108M12 211.5h108M120 210h2M12 224.5h108M12 221.5h108M32 221.5v3M60 228v2M96 221.5v6.5M110 228v2"/>
</g>
<path d="M20.2 20.2a3.8 3.8 0 0 1 2.7-1.1h83.8a3.8 3.8 0 0 1 3.8 3.8v149.8a3.8 3.8 0 0 1-3.8 3.9h-83.8a3.8 3.8 0 0 1-3.9-3.9v-149.8a3.8 3.8 0 0 1 1.2-2.7z" fill="none" stroke="#575757" stroke-width=".11"/>
<g font-size="2">
<text x="13" y="220.9">Title:</text>
<text x="22.7" y="220.9">САПР</text>
<text x="32.8" y="220.9">ДЗ2</text>
</g>
<g font-size="1.5">
<text x="13" y="199">Board2Pdf:</text>
<text x="26.6" y="199">Black</text>
<text x="34.1" y="199">And</text>
<text x="39.4" y="199">White</text>
<text x="46.6" y="199">TOP</text>
<text x="52.1" y="199">-</text>
<text x="55.3" y="199">Page</text>
<text x="62.1" y="199">1/2</text>
<text x="13" y="214">Sheet:</text>
<text x="13" y="211.2">Imtjl</text>
<text x="19.8" y="211.2">Inc.</text>
<text x="21.2" y="214">Black</text>
<text x="28.7" y="214">And</text>
<text x="34" y="214">White</text>
<text x="41.2" y="214">TOP</text>
<text x="13" y="216.7">File:</text>
<text x="19.1" y="216.7">hw2_template.kicad_pcb</text>
<text x="13" y="226.9">KiCad</text>
<text x="13" y="224.1">Size:</text>
<text x="19.6" y="224.1">User</text>
<text x="20.7" y="226.9">E.D.A.</text>
<text x="28.3" y="226.9">10.0.1</text>
<text x="35" y="224.1">Date:</text>
<text x="42" y="224.1">02.06.2025</text>
<text x="98" y="224.3">Rev:</text>
<text x="98" y="226.9">Id:</text>
<text x="102.1" y="226.9">/1</text>
</g>
<g font-size="1.3">
<text x="35" y="11.9">1</text>
<text x="85" y="11.9">2</text>
<text x="10.3" y="35.9">A</text>
<text x="120.3" y="35.9">A</text>
<text x="10.3" y="85.9">B</text>
<text x="120.3" y="85.9">B</text>
<text x="10.3" y="135.9">C</text>
<text x="120.3" y="135.9">C</text>
<text x="10.3" y="185.9">D</text>
<text x="120.3" y="185.9">D</text>
<text x="35" y="229.9">1</text>
<text x="85" y="229.9">2</text>
</g>
<g font-size="1">
<text x="20.4" y="23.6">REF01</text>
<text x="25.5" y="21.1">2.7mm_M2.5_ISO7380_Pad</text>
<text x="83.9" y="21.1">2.7mm_M2.5_ISO7380_Pad</text>
<text x="104.2" y="23.6">REF02</text>
<text x="29.1" y="29.8">U1</text>
<text x="54.1" y="29.8">U2</text>
<text x="79.1" y="29.8">U3</text>
<text x="99.1" y="29.8">U4</text>
<text x="30.9" y="40.1" transform="rotate(-90 30.9 40.1)">U1</text>
<text x="55.9" y="40.2" transform="rotate(-90 55.9 40.2)">U2</text>
<text x="80.9" y="40.2" transform="rotate(-90 80.9 40.2)">U3</text>
<text x="100.9" y="40.2" transform="rotate(-90 100.9 40.2)">U4</text>
<text x="27.2" y="49.7">DS8830</text>
<text x="52.2" y="49.7">DS8830</text>
<text x="77.2" y="49.7">DS8830</text>
<text x="97.2" y="49.7">DS8830</text>
<text x="29.1" y="59.8">U5</text>
<text x="54.1" y="59.8">U6</text>
<text x="79.1" y="59.8">U7</text>
<text x="99.1" y="59.8">U8</text>
<text x="100.9" y="70.2" transform="rotate(-90 100.9 70.2)">U8</text>
<text x="27.2" y="79.7">DS8830</text>
<text x="52" y="81.2" transform="rotate(-90 52 81.2)">U5</text>
<text x="52.2" y="79.7">DS8830</text>
<text x="77.2" y="79.7">DS8830</text>
<text x="97.2" y="79.7">DS8830</text>
<text x="120.6" y="83.2" transform="rotate(-90 120.6 83.2)">U7</text>
<text x="29.1" y="89.8">U9</text>
<text x="53.6" y="89.8">U10</text>
<text x="78.6" y="89.8">U11</text>
<text x="89.5" y="84.5" transform="rotate(-90 89.5 84.5)">U6</text>
<text x="98.6" y="89.8">U12</text>
<text x="30.9" y="100.2" transform="rotate(-90 30.9 100.2)">U9</text>
<text x="55.9" y="100.7" transform="rotate(-90 55.9 100.7)">U10</text>
<text x="80.9" y="100.7" transform="rotate(-90 80.9 100.7)">U11</text>
<text x="100.9" y="100.7" transform="rotate(-90 100.9 100.7)">U12</text>
<text x="27.2" y="109.7">DS8830</text>
<text x="52.2" y="109.7">DS8830</text>
<text x="77.2" y="109.7">DS8830</text>
<text x="97.2" y="109.7">DS8830</text>
<text x="28.6" y="119.8">U16</text>
<text x="53.6" y="119.8">U15</text>
<text x="78.6" y="119.8">U14</text>
<text x="98.6" y="119.8">U13</text>
<text x="30.9" y="130.6" transform="rotate(-90 30.9 130.6)">U16</text>
<text x="80.9" y="130.6" transform="rotate(-90 80.9 130.6)">U14</text>
<text x="100.9" y="130.6" transform="rotate(-90 100.9 130.6)">U13</text>
<text x="109.1" y="135.1" transform="rotate(-90 109.1 135.1)">U15</text>
<text x="27.2" y="139.7">DS8830</text>
<text x="52.2" y="139.7">DS8830</text>
<text x="77.2" y="139.7">DS8830</text>
<text x="97.2" y="139.7">DS8830</text>
<text x="28.6" y="144.8">U17</text>
<text x="78.6" y="144.8">U18</text>
<text x="98.6" y="144.8">U19</text>
<text x="30.9" y="155.6" transform="rotate(-90 30.9 155.6)">U17</text>
<text x="48.3" y="155.2">Author:</text>
<text x="54.4" y="155.2">@goga</text>
<text x="80.9" y="155.6" transform="rotate(-90 80.9 155.6)">U18</text>
<text x="100.9" y="155.6" transform="rotate(-90 100.9 155.6)">U19</text>
<text x="48.3" y="156.8">Title:</text>
<text x="48.3" y="158.4">Date:</text>
<text x="48.3" y="160">Revision:</text>
<text x="52.8" y="156.8">САПР</text>
<text x="52.9" y="158.4">01.05.2026</text>
<text x="55.8" y="160">v1.0</text>
<text x="57.6" y="156.8">ДЗ2</text>
<text x="27.2" y="164.7">DS8830</text>
<text x="53.5" y="167.7">P1</text>
<text x="77.2" y="164.7">DS8830</text>
<text x="97.2" y="164.7">DS8830</text>
<text x="20.4" y="173.5">REF04</text>
<text x="38.6" y="168.1" transform="rotate(-90 38.6 168.1)">P1</text>
<text x="72" y="171.7" transform="rotate(-90 72 171.7)">Conn_01x12</text>
<text x="104.2" y="173.5">REF03</text>
<text x="25.5" y="176">2.7mm_M2.5_ISO7380_Pad</text>
<text x="83.9" y="176">2.7mm_M2.5_ISO7380_Pad</text>
</g>
</svg>
